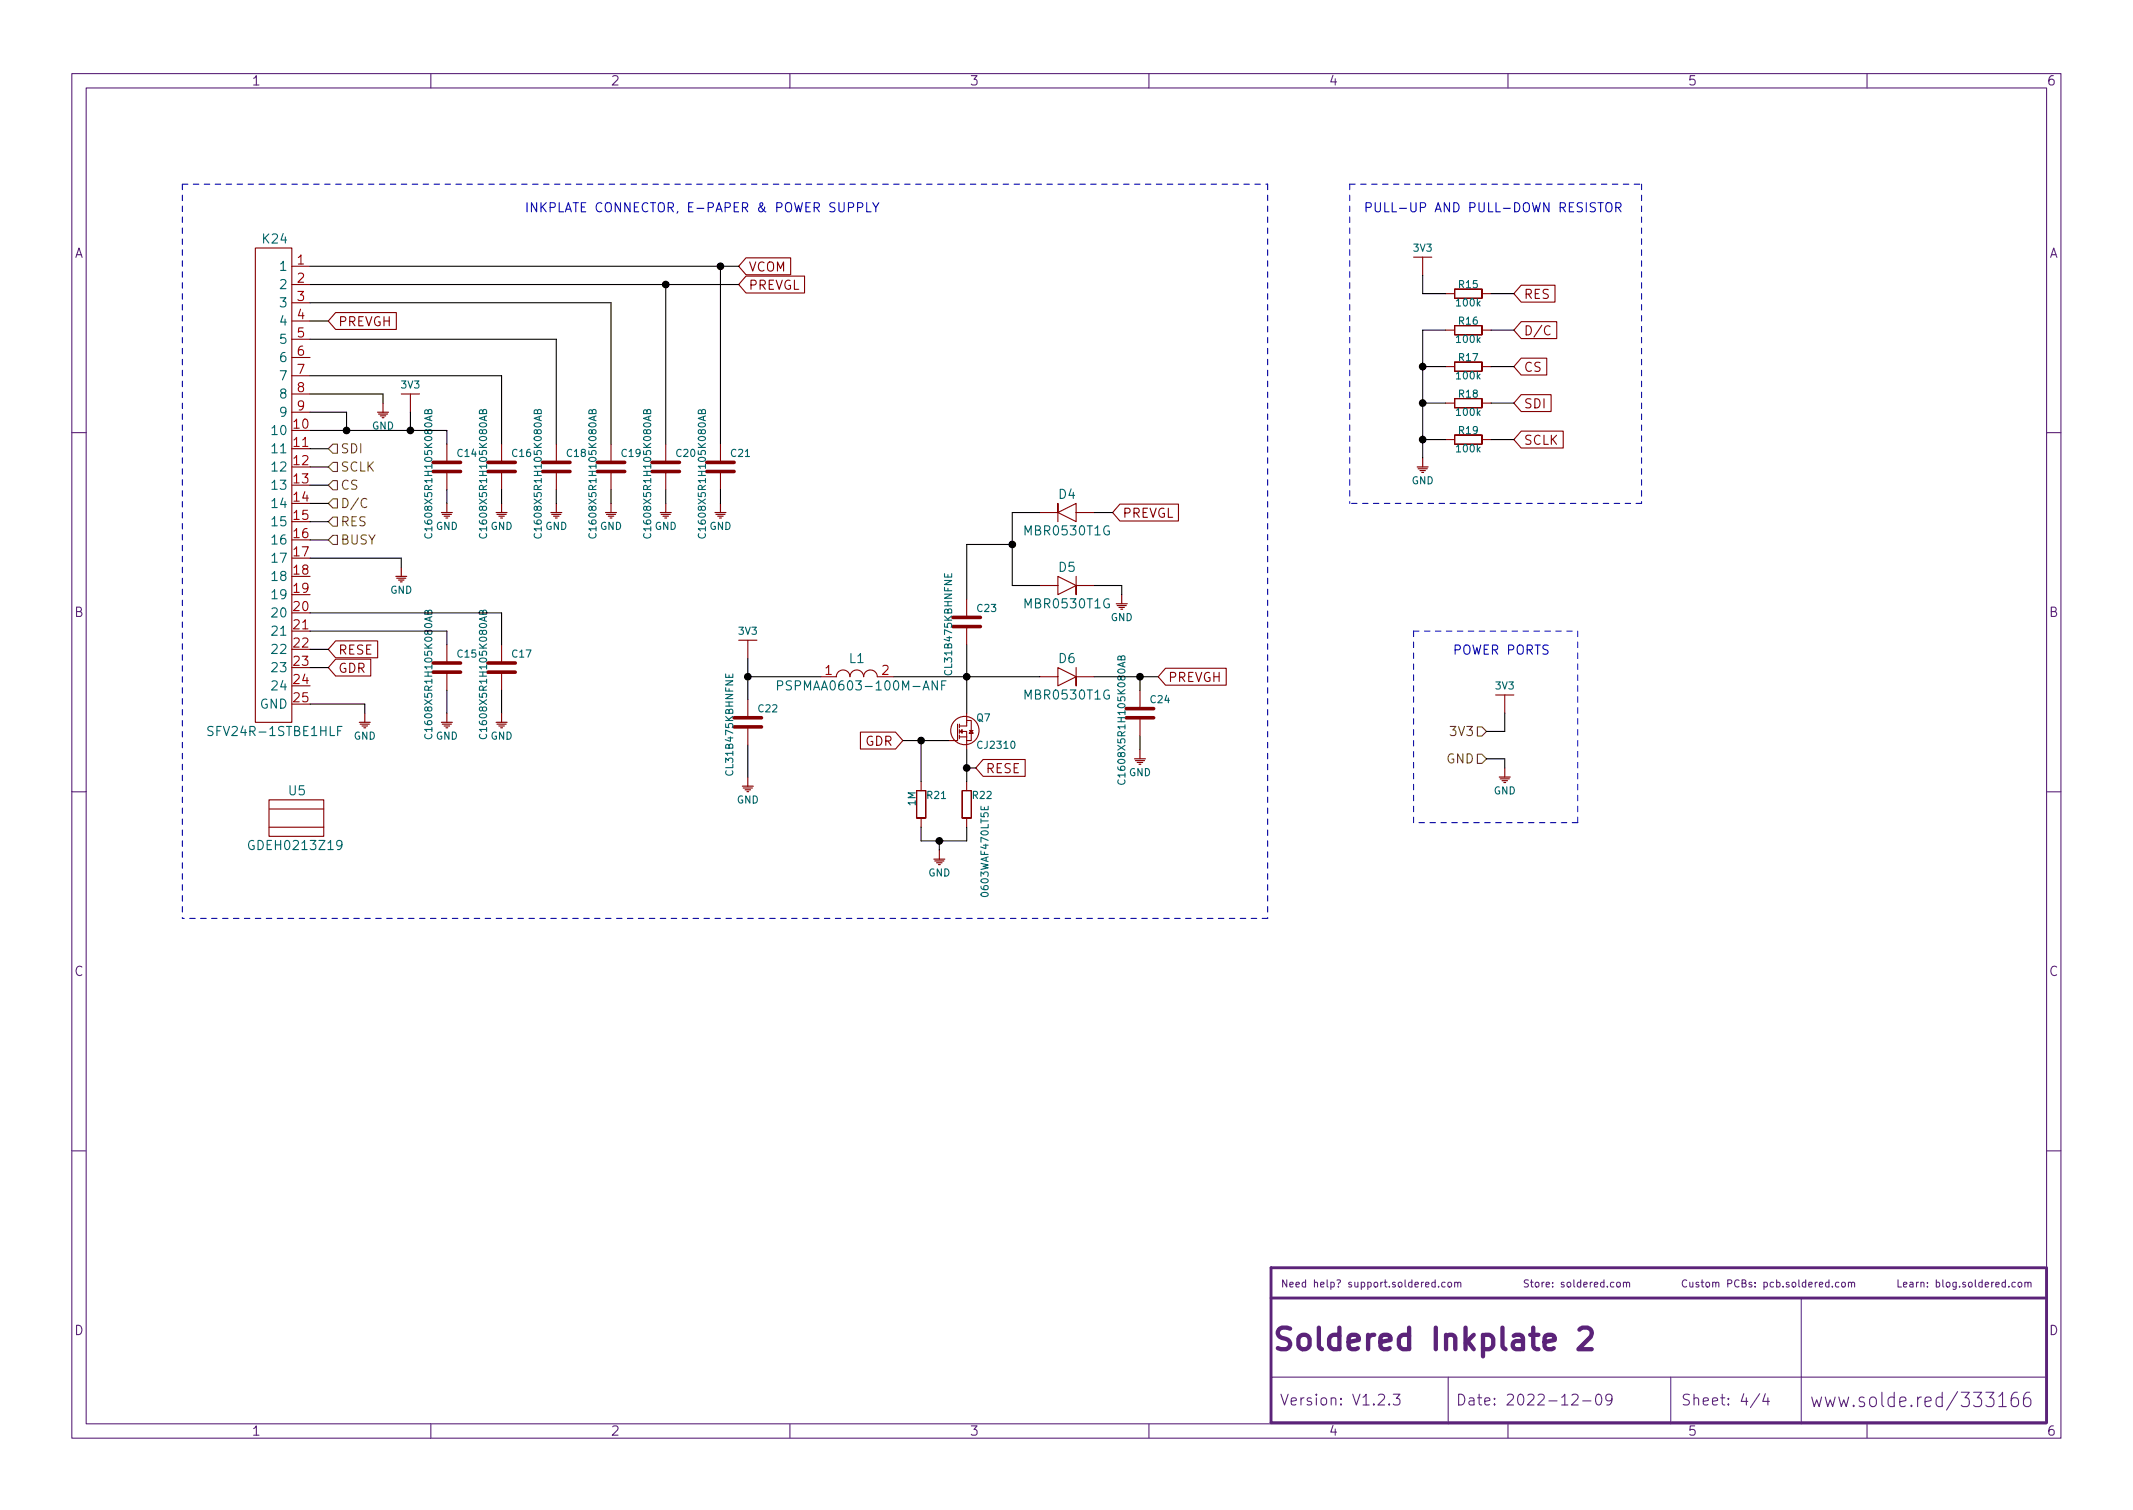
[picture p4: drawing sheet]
<svg xmlns="http://www.w3.org/2000/svg" width="297mm" height="210mm" viewBox="0 0 297 210" stroke-linecap="round" stroke-linejoin="round" font-family="sans-serif">
<g fill="none" stroke="#5b2379" stroke-width=".15">
<path d="M10 10.2h277v190.1h-277zM12 12.2h273v186.1h-273zM60 10.2v2M110 10.2v2M160 10.2v2M210 10.2v2M260 10.2v2M10 60.2h2M285 60.2h2M10 110.2h2M285 110.2h2M10 160.2h2"/>
<path d="M199.9 178.6l-.3-.1-.2 .2 .1 .5h.4M199.9 178.2v1M200.3 179.1v.1M201.2 178.6l-.2-.1-.2 .2 .1 .5h.3M201.7 178.6l.3-.1 .1 .2v.3l-.1 .2h-.3l-.1-.2zM202.6 178.6l.1-.1 .3 .1v.6M202.6 178.5v.7M203 178.7l.1-.2 .3 .1v.6M225.2 178.6l.1-.1 .3 .1v.4v.2h-.3l-.1-.1zM226.1 178.6l.1-.1 .3 .1v.6M226.1 178.5v.7M226.5 178.7l.1-.2 .3 .1v.6"/>
<path d="M234.9 178.3a.47 .47 0 0 0-.7 .3 .47 .47 0 0 0 .5 .6l.2-.1M235.3 178.5l.1 .7h.2l.1-.1M235.7 178.5v.7M236.6 178.6l-.3-.1-.1 .2v.1l.4 .1v.3h-.4M236.9 178.5h.4M237 178.2v.9l.3 .1M237.6 178.6l.3-.1 .2 .2v.3l-.2 .2h-.3v-.2zM238.5 178.6l.1-.1 .3 .1v.6M238.5 178.5v.7M238.9 178.7l.2-.2 .2 .1 .1 .6M240.6 178.7h.5l.1-.2-.1-.2-.5-.1v1M242.2 178.3a.47 .47 0 0 0-.7 .3 .47 .47 0 0 0 .5 .6l.2-.1"/>
<path d="M242.6 178.7l.4-.1 .1-.1v-.2l-.5-.1v1h.4l.1-.1 .1-.2-.3-.2M243.9 178.6l-.2-.1-.1 .2v.1l.3 .1v.3h-.3M244.4 179.1v.1M244.4 178.6v.1M245.6 178.6l.3-.1 .2 .2-.1 .5h-.4M245.6 178.5v1M247 178.6l-.3-.1-.2 .2 .1 .5h.4M247.4 178.6l.3-.1 .2 .2-.1 .5h-.4M247.4 178.2v1M248.3 179.1v.1M249.1 178.6l-.2-.1-.2 .2 .1 .1 .3 .1v.3h-.4M249.6 178.6l.3-.1 .2 .2v.3l-.2 .2h-.3v-.2z"/>
<path d="M250.5 178.2v.9l.1 .1M251.5 178.6l-.3-.1-.2 .2 .1 .5h.4M251.5 178.2v1M251.9 178.9l.5-.1-.1-.2-.3-.1-.1 .2v.5h.4M252.8 178.5v.7M253.1 178.5l-.3 .2M253.4 178.9l.4-.1v-.2l-.3-.1-.1 .2v.5h.4M254.7 178.6l-.3-.1-.2 .2 .1 .5h.4M254.7 178.2v1M255.2 179.1v.1M256.1 178.6l-.3-.1-.2 .2 .1 .5h.4M256.5 178.6l.1-.1 .3 .1 .1 .4-.1 .2h-.3l-.1-.1z"/>
<path d="M257.4 178.6l.2-.1 .2 .1v.6M257.4 178.5v.7M257.8 178.7l.2-.2 .2 .1 .1 .6M280.6 178.6l-.2-.1-.2 .2 .1 .5h.3M281.1 178.6l.1-.1 .3 .1 .1 .4-.1 .2h-.3l-.1-.1zM282 178.6l.1-.1 .3 .1v.6M282 178.5v.7M282.4 178.7l.2-.2 .2 .1v.6M285 160.2h2M60 198.3v2M110 198.3v2M160 198.3v2"/>
<path d="M177 191.8h108M193.5 195.5v.1h-.1l.1-.1v.1M194 194.1h1l-.5 .6a.41 .41 0 0 1 .5 .3v.3l-.2 .3h-.6l-.2-.1M201.7 191.8v6.5M210 198.3v2M218.9 194.3l.2-.2 .5 .1a.41 .41 0 0 1 .1 .6l-.9 .8h1M220.4 195.1h1.2M222.4 194.2a.36 .36 0 0 1 .6 .2 .77 .77 0 0 1-.4 1.2 1 1 0 0 1-.2-1.4zM224.5 194.8l-.3 .3h-.3l-.3-.3v-.4l.2-.2 .4-.1 .2 .2a.99 .99 0 0 1-.3 1.3h-.3M232.7 191.8v6.5M245.1 194.1l-1.3 1.9M245.8 194.1l-.3 1h.9"/>
<path d="M246.2 194.6v1M250.8 180.7v17.6M260 198.3v2M270.5 194.6l-.5-.1-.4 .4v.6l.2 .3 .2 .1 .5-.1M270.5 193.9v2M272.6 193.8l-1.5 2.5M282.6 193.9a.74 .74 0 0 0-.8 .8v.8l.2 .3 .5 .1 .2-.2 .1-.7-.2-.3-.5-.1-.3 .4"/>
</g>
<path d="M219.9 185.2l.5-.3h.7a.81 .81 0 0 1 .4 1.3l-1.7 1.7h1.9" fill="none" stroke="#5b2379" stroke-width=".6"/>
<path d="M284.8 176.5h-107.8v21.6h107.9M285 176.5v21.6M177 180.7h108" fill="none" stroke="#5b2379" stroke-width=".4"/>
<g fill="none" stroke="#840000" stroke-width=".15">
<path d="M35.6 34.5h5v66.1h-5zM40.6 37.1h2.6M40.6 39.6h2.6M103.9 38.4h8.1v2.4h-8.1l-1-1.2zM103.9 35.9h6.2v2.4h-6.2l-1-1.2zM196.8 35.8h2.6M198.1 35.8v2.5M211.8 39.7h4.7v2.4h-4.7l-1-1.2zM40.6 42.2h2.6M40.6 44.7h2.6M40.6 47.2h2.6M40.6 49.8h2.6"/>
<path d="M40.6 52.3h2.6M40.6 54.9h2.6M40.6 57.4h2.6M46.7 43.5h8.5v2.4h-8.5l-1-1.2zM55.9 54.9h2.5M57.1 54.9v2.5M201.3 56.1h1.3M201.3 51h1.3M201.3 46h1.3M201.3 40.9h1.3M202.6 56.8h3.8zM202.6 55.5v1.3z"/>
<path d="M202.6 55.5h3.8zM202.6 51.7h3.8zM202.6 50.4v1.3zM202.6 50.4h3.8zM202.6 46.6h3.8zM202.6 45.3v1.3zM202.6 45.3l3.8 .1zM202.6 41.5h3.8zM202.6 40.3v1.2zM202.6 40.3h3.8zM206.4 55.5v1.3zM206.4 50.4v1.3z"/>
<path d="M206.4 45.3v1.3zM206.4 40.3v1.2zM206.4 56.1h1.2M206.4 51h1.2M206.4 46h1.2M206.4 40.9h1.2M211.8 49.9h3.6v2.3h-3.6l-1-1.2zM211.8 55h4.2v2.3h-4.2l-1-1.2zM211.8 44.8h5v2.3h-5l-1-1.1zM215.9 45.5a.51 .51 0 0 0-.7 0 .51 .51 0 0 0-.1 .6 .48 .48 0 0 0 .2 .5 .48 .48 0 0 0 .6-.1M40.6 62.5h2.6M62.2 61.8v2.6"/>
<path d="M62.2 65.7v2.5M69.8 61.8v2.6M69.8 65.7v2.5M77.5 61.8v2.6M77.5 65.7v2.5M85.1 61.8v2.6M85.1 65.7v2.5M92.7 61.8v2.6M92.7 65.7v2.5M100.3 61.8v2.6M100.3 65.7v2.5M144.8 71.4h2.5v-1.3v2.5"/>
<path d="M147.3 71.4l2.6-1.3v2.5zM149.9 71.4h2.5M156 70.2h8.1v2.3h-8.1l-1.1-1.1zM201.3 61.2h1.3M202.6 61.8l3.8 .1zM202.6 60.6v1.2zM202.6 60.6h3.8zM206.4 60.6v1.2zM206.4 61.2h1.2M211.8 60h5.9v2.4h-5.9l-1-1.2zM40.6 87.9h2.6M46.7 91.8h4.9v2.3h-4.9l-1-1.1z"/>
<path d="M46.7 89.2h5.9v2.4h-5.9l-1-1.2zM62.2 89.8v2.5M62.2 93.6v2.5M69.8 89.8v2.5M69.8 93.6v2.5M102.9 89.1h2.5M104.1 89.1v2.6M104.1 97.4v2.5M116.5 94.2a.95 .95 0 0 1 .9-.9 .95 .95 0 0 1 1 .9 .95 .95 0 0 1 .9-.9 .95 .95 0 0 1 1 .9 .95 .95 0 0 1 .9-.9 .95 .95 0 0 1 1 .9M134.6 83.4v2.6M134.6 87.2v2.6M134.6 99.3v1.8h-1"/>
<path d="M144.8 81.5h2.5M144.8 94.2h2.5M147.3 80.3l2.6 1.2-2.6 1.3zM147.3 93l2.6 1.2-2.6 1.3zM149.9 80.3v2.5v-1.3h2.5M149.9 93v2.5v-1.3h2.5M158.7 96.1v2.6M158.7 99.9v2.6M162.3 93.1h8.5v2.3h-8.5l-1-1.2zM208.3 96.8h2.5M209.5 96.8v2.5M37.5 111.4h7.6v5.1h-7.6z"/>
<path d="M37.5 115.2h7.6M37.5 112.6h7.6M104.1 101.2v2.6M119.8 101.9h4.9l1 1.2-1 1.2h-4.9zM127.6 113.9h1.3zM127.6 110.1l.1 3.8zM127.6 110.1h1.3zM128.3 108.8v1.3M128.3 113.9v1.3M128.9 110.1v3.8zM133.3 100.8v2.3h-1.2M133.6 101.8h1v.8"/>
<path d="M133.6 100.8v.5M133.6 101.6v.5M133.6 102.4v.5M133.6 102.6h1M133.7 101.8l.3-.2v.5zM134 113.9h1.3zM134 110.1v3.8zM134 110.1h1.3zM134.6 100.3h.7v2.8h-.7M134.6 102.6v1.8M134.6 108.8v1.3M134.6 113.9v1.3"/>
<path d="M135 101.7h.5M135.3 110.1v3.8zM136.9 105.8h5.9v2.3h-5.9l-1-1.2z"/>
<circle cx="134.4" cy="101.7" r="1.97"/>
</g>
<g fill="none" stroke="#006464" stroke-width=".15">
<path d="M59.6 57.3l.2-.3 .2 .1 .1 .1v.4h-1l.1-.5h.2l.2 .1v.4M67.2 57.3l.2-.3 .3 .1 .1 .1v.4h-1l.1-.5h.1l.2 .1v.4M74.9 57.3l.1-.3 .3 .1 .1 .1v.4h-1l.1-.5h.2l.1 .1 .1 .4M82.5 57.3l.2-.3 .2 .1 .1 .1v.4h-1l.1-.5h.2l.1 .1 .1 .4M90.1 57.3l.2-.3 .2 .1 .1 .1v.4h-1l.1-.5h.2l.2 .1v.4M97.7 57.3l.2-.3 .2 .1 .1 .1v.4h-1l.1-.5h.2l.2 .1v.4M59.2 74.3a.47 .47 0 0 0 .4 .7 .47 .47 0 0 0 .5-.5l-.1-.2M66.9 74.3a.47 .47 0 0 0 .3 .7 .47 .47 0 0 0 .6-.5l-.1-.2M74.5 74.3a.47 .47 0 0 0 .3 .7 .47 .47 0 0 0 .6-.5l-.1-.2M82.1 74.3a.47 .47 0 0 0 .3 .7 .47 .47 0 0 0 .6-.5l-.1-.2M89.7 74.3a.47 .47 0 0 0 .4 .7 .47 .47 0 0 0 .5-.5l-.1-.2M97.3 74.3a.47 .47 0 0 0 .4 .7 .47 .47 0 0 0 .5-.5l-.1-.2"/>
<path d="M131.5 79.9v.5h1v-.5M59.6 85.2l.2-.2h.2l.1 .1v.4h-1l.1-.4 .2-.1 .2 .1v.4M67.2 85.2l.2-.2h.3l.1 .1v.4h-1l.1-.4 .1-.1 .2 .1v.4M101.1 93.8v.5h1v-.5M101.5 94v.3M108.3 95.5l.6-.1 .1-.2-.1-.3-.1-.1h-.5v1.3M131.1 95.4h.5M131.7 94.8h-.6v1.3M132 80v.4M156.1 91.5l.2-.2 .3 .1 .1 .1v.4h-1l.1-.5h.1h.2v.5M29.7 101.2h-.5l-.2 .1v.3l.5 .3 .2 .3-.3 .2h-.5M47 101.8h.4"/>
<path d="M47.6 101.2h-.6v1.2M59.2 102.2a.47 .47 0 0 0 .4 .7 .47 .47 0 0 0 .5-.5l-.1-.2M66.9 102.2a.47 .47 0 0 0 .3 .7 .47 .47 0 0 0 .6-.5l-.1-.2M136.6 112.3v.4h1v-.4M155.8 108.6a.47 .47 0 0 0 .3 .7 .47 .47 0 0 0 .6-.5l-.1-.2"/>
</g>
<g fill="none" stroke="#840000" stroke-width=".5">
<path d="M60.3 65.7h3.8M60.3 64.4h3.8M67.9 65.7h3.9M67.9 64.4h3.9M75.6 65.7h3.8M75.6 64.4h3.8M83.2 65.7h3.8M83.2 64.4h3.8M90.8 65.7h3.8M90.8 64.4h3.8M98.4 65.7h3.8M98.4 64.4h3.8"/>
<path d="M60.3 93.6h3.8M60.3 92.3h3.8M67.9 93.6h3.9M67.9 92.3h3.9M102.2 99.9h3.8M132.7 87.2h3.8M132.7 86h3.8M156.8 99.9h3.9M156.8 98.7h3.9M102.2 101.2h3.8"/>
</g>
<g fill="none" stroke="#840000" stroke-width=".16">
<path d="M52.6 57.4h1.5M52.7 57.7h1.3M53 57.9h.7M53.2 58.2h.3M53.3 56.1v1.3M55.9 79v1.3M61.5 71.4h1.5M61.6 71.6h1.3M61.8 71.9h.8M62.1 72.1h.3M62.2 70.1v1.3M69.1 71.4h1.5"/>
<path d="M69.2 71.6h1.3M69.5 71.9h.7M69.7 72.1h.3M69.8 70.1v1.3M76.7 71.4h1.5M76.8 71.6h1.3M77.1 71.9h.8M77.3 72.1h.3M77.5 70.1v1.3M84.3 71.4h1.6M84.5 71.6h1.2M84.7 71.9h.8"/>
<path d="M85 72.1h.2M85.1 70.1v1.3M91.9 71.4h1.6M92.1 71.6h1.2M92.3 71.9h.8M92.6 72.1h.2M92.7 70.1v1.3M99.6 71.4h1.5M99.7 71.6h1.3M99.9 71.9h.8M100.2 72.1h.3M100.3 70.1v1.3"/>
<path d="M197.4 65h1.5M197.5 65.3h1.3M197.7 65.5h.8M198 65.8h.2M198.1 63.7v1.3M50.8 99.3v1.3M55.1 80.3h1.5M55.2 80.5h1.3M55.5 80.8h.8M55.8 81h.2M62.2 99.3v1.3M69.8 99.3v1.3"/>
<path d="M155.4 84.1h1.6M155.6 84.3h1.2M155.8 84.6h.8M156.1 84.8h.2M156.2 82.8v1.3M50 100.6h1.6M50.2 100.8h1.2M50.4 101.1h.8M50.7 101.3h.2M61.5 100.6h1.5M61.6 100.8h1.3M61.8 101.1h.8"/>
<path d="M62.1 101.3h.3M69.1 100.6h1.5M69.2 100.8h1.3M69.5 101.1h.7M69.7 101.3h.3M103.4 109.5h1.5M103.5 109.7h1.3M103.8 110h.7M104 110.2h.3M104.1 108.2v1.3M130 119.6h1.6M130.2 119.9h1.2"/>
<path d="M130.8 118.4v1.2M158 105.7h1.5M158.1 105.9h1.3M158.4 106.2h.7M158.6 106.4h.3M158.7 104.4v1.3M208.8 108.2h1.5M208.9 108.5h1.3M209.2 108.7h.7M209.4 109h.3M209.5 106.9v1.3M130.4 120.1h.8"/>
<path d="M130.7 120.4h.2"/>
</g>
<path d="M135.3 101.7l.2 .4h-.5z" fill="none" stroke="#840000" stroke-width=".2"/>
<path d="M46.4 72h.6v1.3h-.6l-.7-.7zM46.4 69.5h.6v1.2h-.6l-.7-.6zM46.4 66.9h.6v1.3h-.6l-.7-.6zM46.4 74.5h.6v1.3h-.6l-.7-.6zM46.4 61.8h.6v1.3h-.6l-.7-.6zM46.4 64.4h.6v1.3h-.6l-.7-.7zM51.1 69.5a.51 .51 0 0 0-.7 0 .51 .51 0 0 0-.1 .6 .48 .48 0 0 0 .2 .5 .48 .48 0 0 0 .6 0M205.7 105h.7l.6 .7-.6 .6h-.7zM205.7 101.2h.7l.6 .6-.6 .7h-.7z" fill="none" stroke="#725600" stroke-width=".15"/>
<path d="M119.4 28.9l.6-.1 .2-.2-.1-.3-.2-.1h-.5v1.3M120.7 28.2v1.3h.6M121.5 28.2l.5 .7 .4-.7M122 28.9v.6M222.5 28.2h.8M222.9 28.2v1.3M223.8 28.3a.42 .42 0 0 1 .5 0 .42 .42 0 0 1 .2 .3v.5a.42 .42 0 0 1-.5 .4 .42 .42 0 0 1-.4-.4v-.5zM225 28.9l.6-.1 .1-.2v-.3l-.2-.1h-.5v1.3M225.3 28.9l.4 .6" fill="none" stroke="#0000c2" stroke-width=".15"/>
<path d="M25.4 25.6v102.3M25.4 25.6h151.1M176.5 25.6v102.3M188 25.6v44.5M188 25.6h40.6M228.6 25.6v44.5M228.6 70.1h-40.6M196.8 87.9v26.6M196.8 87.9h22.9M219.7 87.9v26.6M219.7 114.5h-22.9M176.5 127.9h-151.1" fill="none" stroke="#0000c2" stroke-width=".15" stroke-dasharray=".8 .8"/>
<g fill="none" stroke="#000" stroke-width=".15">
<path d="M43.2 39.6h59.7M43.2 37.1h59.7M92.7 39.6v22.2M100.3 37.1v24.7M198.1 38.3v2.6h3.2M43.2 57.4h5.1v2.5M43.2 59.9h19v1.9M43.2 54.9h10.1v1.2M43.2 52.3h26.6v9.5M43.2 44.7h2.5M43.2 47.2h34.3v14.6M43.2 42.2h41.9v19.6"/>
<path d="M57.1 57.4v2.5M198.1 51h3.2M198.1 56.1h3.2M201.3 46h-3.2v17.7M207.6 51h3.2M207.6 56.1h3.2M207.6 46h3.2M207.6 40.9h3.2M43.2 67.6h2.5M43.2 65h2.5M43.2 62.5h2.5M43.2 70.1h2.5"/>
<path d="M43.2 75.2h2.5M43.2 72.6h2.5M43.2 77.7h12.7v1.3M62.2 68.2v1.9M69.8 68.2v1.9M77.5 68.2v1.9M85.1 68.2v1.9M92.7 68.2v1.9M100.3 68.2v1.9M141 75.8h-6.4v7.6M144.8 71.4h-3.8v10.1h3.8M152.4 71.4h2.5"/>
<path d="M198.1 61.2h3.2M207.6 61.2h3.2M43.2 98h7.6v1.3M43.2 93h2.5M43.2 87.9h19v1.9M43.2 90.4h2.5M43.2 85.3h26.6v4.5M62.2 96.1v3.2M69.8 96.1v3.2M104.1 94.2h10.2M104.1 91.7v5.7M124.5 94.2h20.3"/>
<path d="M134.6 89.8v9.5M152.4 94.2h8.9M152.4 81.5h3.8v1.3M158.7 94.2v1.9M209.5 99.3v2.5h-2.5M104.1 103.8v4.4M125.7 103.1h6.4M128.3 103.1v5.7M128.3 115.2v1.9h6.3v-1.9M130.8 117.1v1.3M134.6 104.4v4.4M134.6 106.9h1.3"/>
<path d="M158.7 102.5v1.9M207 105.7h2.5v1.2"/>
</g>
<g fill="#000" stroke="#000" stroke-width=".15">
<circle cx="92.7" cy="39.6" r=".46"/>
<circle cx="100.3" cy="37.1" r=".46"/>
<circle cx="48.3" cy="59.9" r=".46"/>
<circle cx="57.1" cy="59.9" r=".46"/>
<circle cx="198.1" cy="51" r=".46"/>
<circle cx="198.1" cy="56.1" r=".46"/>
<circle cx="141" cy="75.8" r=".46"/>
<circle cx="198.1" cy="61.2" r=".46"/>
<circle cx="104.1" cy="94.2" r=".46"/>
<circle cx="134.6" cy="94.2" r=".46"/>
<circle cx="158.7" cy="94.2" r=".46"/>
<circle cx="128.3" cy="103.1" r=".46"/>
<circle cx="130.8" cy="117.1" r=".46"/>
<circle cx="134.6" cy="106.9" r=".46"/>
</g>
<text font-size="4.2" fill="#5b2379" x="177" y="188">Soldered Inkplate 2</text>
<g font-size="2.8" fill="#5b2379">
<text x="252" y="196">www.solde.red/</text>
<text x="272.8" y="196">333166</text>
</g>
<g font-size="2.1" fill="#5b2379">
<text x="178.2" y="195.7">Version: V1.2.3</text>
<text x="202.7" y="195.7">Date: 2022-12-09</text>
<text x="234" y="195.7">Sheet: 4/4</text>
</g>
<g font-size="1.8" fill="#5b2379">
<text x="35" y="11.9">1</text>
<text x="85" y="11.9">2</text>
<text x="135" y="11.9">3</text>
<text x="185" y="11.9">4</text>
<text x="235" y="11.9">5</text>
<text x="285" y="11.9">6</text>
<text x="10.3" y="35.9">A</text>
<text x="285.3" y="35.9">A</text>
<text x="10.3" y="85.9">B</text>
<text x="285.3" y="85.9">B</text>
<text x="10.3" y="135.9">C</text>
<text x="285.3" y="135.9">C</text>
<text x="10.3" y="185.9">D</text>
<text x="285.3" y="185.9">D</text>
<text x="35" y="199.9">1</text>
<text x="85" y="199.9">2</text>
<text x="135" y="199.9">3</text>
<text x="185" y="199.9">4</text>
<text x="235" y="199.9">5</text>
<text x="285" y="199.9">6</text>
</g>
<g font-size="1.8" fill="#0000c2">
<text x="73" y="29.6">INKPLATE CONNECTOR, E-PAPER &amp; POWER SUPPLY</text>
<text x="189.9" y="29.6">PULL-UP AND PULL-DOWN RESISTOR</text>
<text x="202.6" y="91.1">POWER PORTS</text>
</g>
<g font-size="1.8" fill="#006464">
<text x="36.6" y="33.9">K24</text>
<text x="39.1" y="37.7">1</text>
<text x="39.1" y="40.3">2</text>
<text x="39.1" y="42.8">3</text>
<text x="39.1" y="45.3">4</text>
<text x="39.1" y="47.9">5</text>
<text x="39.1" y="50.4">6</text>
<text x="39.1" y="53">7</text>
<text x="39.1" y="55.5">8</text>
<text x="39.1" y="58">9</text>
<text x="38.2" y="60.6">10</text>
<text x="38.2" y="63.1">11</text>
<text x="38.2" y="65.7">12</text>
<text x="38.2" y="68.2">13</text>
<text x="38.2" y="70.7">14</text>
<text x="147.5" y="69.5">D4</text>
<text x="38.2" y="73.3">15</text>
<text x="38.2" y="75.8">16</text>
<text x="142.9" y="74.5">MBR0530T1G</text>
<text x="38.2" y="78.4">17</text>
<text x="38.2" y="80.9">18</text>
<text x="38.2" y="83.4">19</text>
<text x="147.5" y="79.6">D5</text>
<text x="38.2" y="86">20</text>
<text x="38.2" y="88.5">21</text>
<text x="142.9" y="84.7">MBR0530T1G</text>
<text x="38.2" y="91.1">22</text>
<text x="38.2" y="93.6">23</text>
<text x="118.3" y="92.3">L1</text>
<text x="147.5" y="92.3">D6</text>
<text x="36.2" y="98.7">GND</text>
<text x="38.2" y="96.1">24</text>
<text x="109.6" y="96.1">PSPMAA0603-100M-ANF</text>
<text x="142.9" y="97.4">MBR0530T1G</text>
<text x="29.6" y="102.5">SFV24R-1STBE1HLF</text>
<text x="40.2" y="110.7">U5</text>
<text x="35.1" y="118.4">GDEH0213Z19</text>
</g>
<g font-size="1.8" fill="#a90000">
<text x="41.4" y="36.8">1</text>
<text x="41.4" y="39.4">2</text>
<text x="41.4" y="41.9">3</text>
<text x="41.4" y="44.4">4</text>
<text x="41.4" y="47">5</text>
<text x="41.4" y="49.5">6</text>
<text x="41.4" y="52.1">7</text>
<text x="40.9" y="59.7">10</text>
<text x="41.4" y="54.6">8</text>
<text x="41.4" y="57.1">9</text>
<text x="40.9" y="62.2">11</text>
<text x="40.9" y="64.8">12</text>
<text x="40.9" y="67.3">13</text>
<text x="40.9" y="69.8">14</text>
<text x="40.9" y="72.4">15</text>
<text x="40.9" y="74.9">16</text>
<text x="40.9" y="77.5">17</text>
<text x="40.9" y="80">18</text>
<text x="40.9" y="82.5">19</text>
<text x="40.9" y="85.1">20</text>
<text x="40.9" y="87.6">21</text>
<text x="40.9" y="90.2">22</text>
<text x="40.9" y="92.7">23</text>
<text x="40.9" y="95.2">24</text>
<text x="114.9" y="94">1</text>
<text x="122.8" y="94">2</text>
<text x="40.9" y="97.8">25</text>
</g>
<g font-size="1.8" fill="#840000">
<text x="104.2" y="40.3">PREVGL</text>
<text x="104.2" y="37.8">VCOM</text>
<text x="212.2" y="41.6">RES</text>
<text x="47.1" y="45.4">PREVGH</text>
<text x="212.2" y="46.7">D/C</text>
<text x="212.2" y="51.8">CS</text>
<text x="212.2" y="56.9">SDI</text>
<text x="212.2" y="61.9">SCLK</text>
<text x="156.3" y="72.1">PREVGL</text>
<text x="47.1" y="93.7">GDR</text>
<text x="47.1" y="91.1">RESE</text>
<text x="162.6" y="95">PREVGH</text>
<text x="120.5" y="103.8">GDR</text>
<text x="137.2" y="107.7">RESE</text>
</g>
<g font-size="1.8" fill="#725600">
<text x="47.4" y="63.1">SDI</text>
<text x="47.4" y="65.7">SCLK</text>
<text x="47.4" y="70.7">D/C</text>
<text x="47.4" y="68.2">CS</text>
<text x="47.4" y="73.3">RES</text>
<text x="47.4" y="75.8">BUSY</text>
<text x="201.4" y="106.3">GND</text>
<text x="202.2" y="102.5">3V3</text>
</g>
<g font-size="1.4" fill="#006464">
<text x="196.9" y="35">3V3</text>
<text x="203.2" y="40.1">R15</text>
<text x="202.9" y="47.7">100k</text>
<text x="202.9" y="42.7">100k</text>
<text x="203.2" y="45.2">R16</text>
<text x="202.9" y="52.8">100k</text>
<text x="203.2" y="50.3">R17</text>
<text x="51.8" y="59.8">GND</text>
<text x="55.9" y="54.1">3V3</text>
<text x="202.9" y="57.9">100k</text>
<text x="203.2" y="55.4">R18</text>
<text x="63.7" y="63.6">C14</text>
<text x="71.4" y="63.6">C16</text>
<text x="79" y="63.6">C18</text>
<text x="86.6" y="63.6">C19</text>
<text x="94.2" y="63.6">C20</text>
<text x="101.8" y="63.6">C21</text>
<text x="202.9" y="63">100k</text>
<text x="203.2" y="60.4">R19</text>
<text x="196.6" y="67.4">GND</text>
<text x="60.2" y="74.1" transform="rotate(-90 60.2 74.1)">C1608X5R1H105K080AB</text>
<text x="60.7" y="73.8">GND</text>
<text x="67.8" y="74.1" transform="rotate(-90 67.8 74.1)">C1608X5R1H105K080AB</text>
<text x="68.3" y="73.8">GND</text>
<text x="75.4" y="74.1" transform="rotate(-90 75.4 74.1)">C1608X5R1H105K080AB</text>
<text x="75.9" y="73.8">GND</text>
<text x="83.1" y="74.1" transform="rotate(-90 83.1 74.1)">C1608X5R1H105K080AB</text>
<text x="83.5" y="73.8">GND</text>
<text x="90.7" y="74.1" transform="rotate(-90 90.7 74.1)">C1608X5R1H105K080AB</text>
<text x="91.2" y="73.8">GND</text>
<text x="98.3" y="74.1" transform="rotate(-90 98.3 74.1)">C1608X5R1H105K080AB</text>
<text x="98.8" y="73.8">GND</text>
<text x="54.3" y="82.7">GND</text>
<text x="102.9" y="88.4">3V3</text>
<text x="136.1" y="85.2">C23</text>
<text x="154.7" y="86.5">GND</text>
<text x="63.7" y="91.6">C15</text>
<text x="71.4" y="91.6">C17</text>
<text x="132.6" y="93.7" transform="rotate(-90 132.6 93.7)">CL31B475KBHNFNE</text>
<text x="208.3" y="96">3V3</text>
<text x="105.6" y="99.2">C22</text>
<text x="136" y="100.4">Q7</text>
<text x="160.3" y="97.9">C24</text>
<text x="49.3" y="103">GND</text>
<text x="60.2" y="102" transform="rotate(-90 60.2 102)">C1608X5R1H105K080AB</text>
<text x="60.7" y="103">GND</text>
<text x="67.8" y="102" transform="rotate(-90 67.8 102)">C1608X5R1H105K080AB</text>
<text x="68.3" y="103">GND</text>
<text x="102.1" y="107.7" transform="rotate(-90 102.1 107.7)">CL31B475KBHNFNE</text>
<text x="136.3" y="104.3">CJ2310</text>
<text x="102.6" y="111.9">GND</text>
<text x="127.5" y="112.2" transform="rotate(-90 127.5 112.2)">1M</text>
<text x="129.1" y="111.2">R21</text>
<text x="135.5" y="111.2">R22</text>
<text x="156.7" y="108.4" transform="rotate(-90 156.7 108.4)">C1608X5R1H105K080AB</text>
<text x="157.2" y="108.1">GND</text>
<text x="208" y="110.6">GND</text>
<text x="129.3" y="122">GND</text>
<text x="137.7" y="124.5" transform="rotate(-90 137.7 124.5)">0603WAF470LT5E</text>
</g>
<g font-size="1.4" fill="#5b2379">
<text x="178.3" y="179.3">Need help? support.soldered.com</text>
<text x="212" y="179.3">Store: soldered.com</text>
<text x="264" y="179.3">Learn: blog.soldered.com</text>
</g>
</svg>
